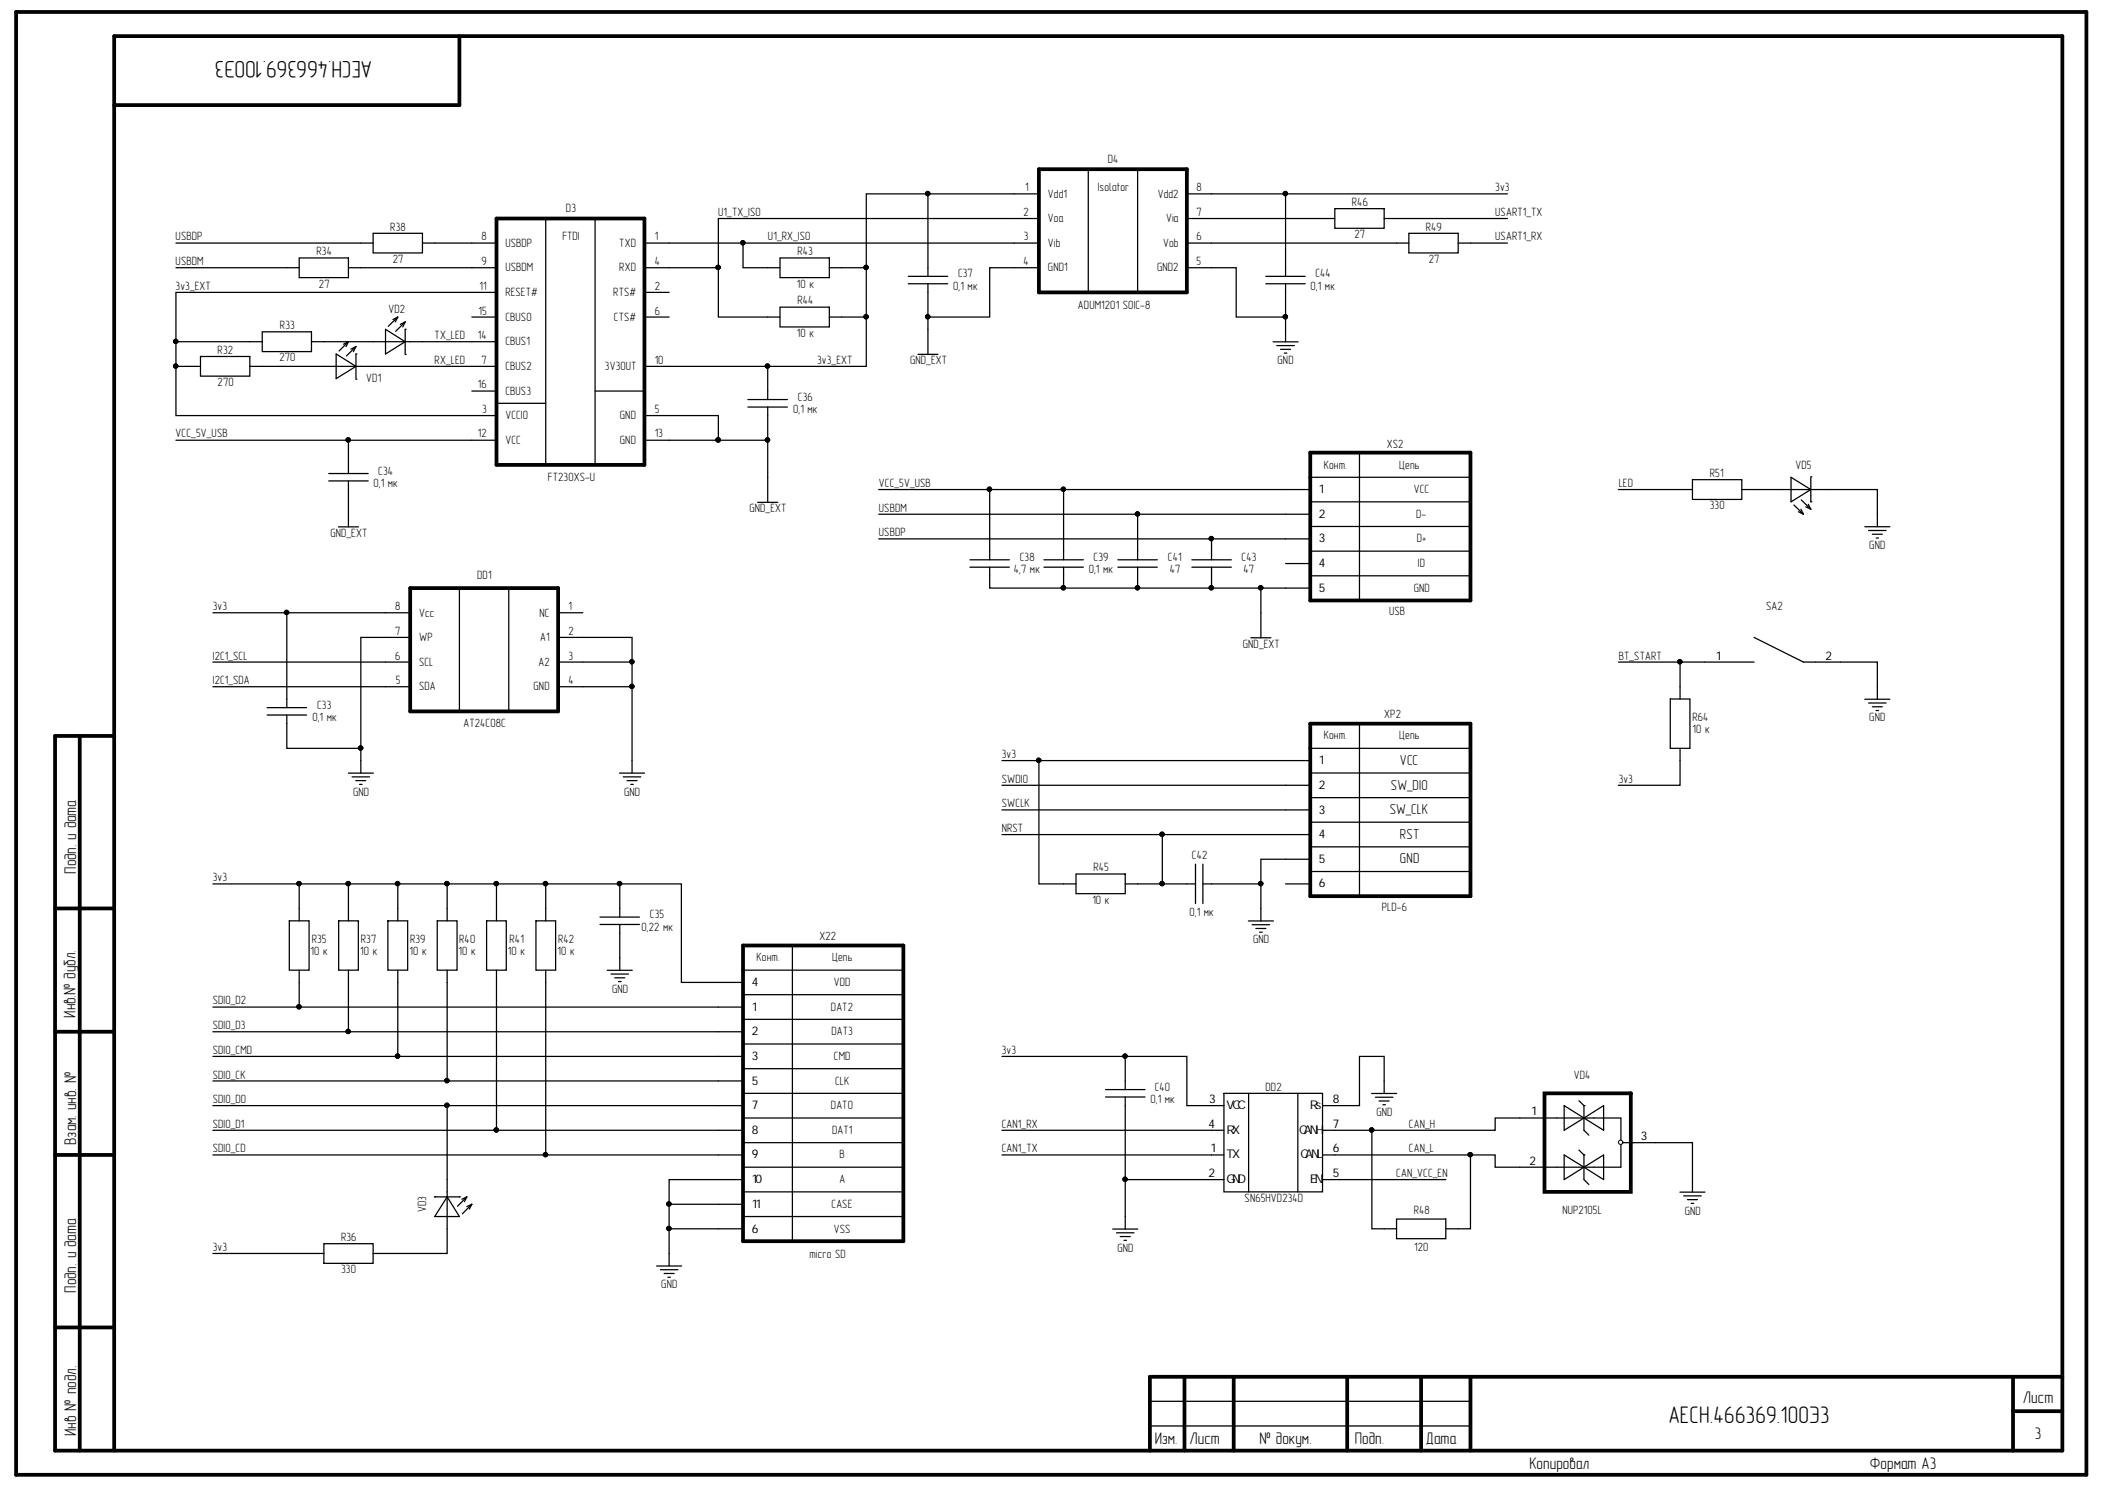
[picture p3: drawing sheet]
<svg xmlns="http://www.w3.org/2000/svg" width="297mm" height="210mm" viewBox="0 0 297 210" stroke-linecap="round" stroke-linejoin="round" font-family="sans-serif">
<g fill="none" stroke="#000" stroke-width=".53">
<path d="M2.3 1.7h292.1v206.3h-292.1zM64.8 5.1v9.7h-48.7M70.1 30.8h20.8v34.8h-20.8zM146.6 23.9h20.9v17.3h-20.9zM184.9 63.9h22.6v20.8h-22.6zM57.9 83h20.9v17.4h-20.9zM11.3 103.8v100.8M16.1 103.8h-8.3v100.8h283.2v-199.5h-274.9v199.5M184.9 102.1h22.6v24.3h-22.6zM7.8 128.1h8.3M104.8 133.4h22.7v41.7h-22.7zM7.8 145.5h8.3"/>
<path d="M217.9 154.2h12.2v13.9h-12.2zM7.8 162.9h8.3M7.8 187.3h8.3M167.1 194.2v10.4M174.1 194.2v10.4M190.1 194.2v10.4M200.5 194.2v10.4M207.5 194.2v10.4M284.1 194.2v10.4M284.1 199.1h6.9M291 194.2h-128.7v10.4"/>
</g>
<g fill="none" stroke="#000" stroke-width=".18">
<path d="M40.5 37.8h1.7M42.2 36.4h7v2.8h-7zM49.2 37.8h1.7M50.9 34.3h1.7M52.6 32.9h7v2.8h-7zM59.6 34.3h1.7M66.6 34.3h3.5M66.6 37.8h3.5M77 30.8v34.8M84 30.8v34.8M90.9 34.3h3.5M90.9 37.8h3.5"/>
<path d="M108.3 37.8h1.8M110.1 36.4h6.9v2.8h-6.9zM117 37.8h1.8M128.2 39h5.5M130.9 37.8v1.2M143.1 34.3h3.5M143.1 37.8h3.5M143.1 27.3h3.5M143.1 30.8h3.5M153.6 23.9v17.3M160.5 23.9v17.3M167.5 34.3h3.5"/>
<path d="M167.5 37.8h3.5M167.5 27.3h3.5M167.5 30.8h3.5M178.6 39h5.6M181.4 37.8v1.2M186.6 30.8h1.8M188.4 29.4h6.9v2.8h-6.9zM195.3 30.8h1.8M197.1 34.3h1.7M198.8 32.9h7v2.8h-7zM205.8 34.3h1.7M26.6 51.7h1.7"/>
<path d="M28.3 50.3h7v2.8h-7zM35.3 51.7h1.7M35.3 48.2h1.7M37 46.8h7v2.8h-7zM44 48.2h1.7M45.7 51.7h6.9M47.4 49.9l2.8 1.8-2.8 1.7zM49.2 48.2l-1.4 1.3M49.2 48.2l-.7 .4M49.2 48.2l-.4 .7M50.2 53.5h.1M50.2 49.9h.1"/>
<path d="M50.2 49.9v3.5M50.2 48.9l-1.3 1.3M50.2 48.9l-.7 .3M50.2 48.9l-.3 .7M52.6 48.2h7M54.4 46.5l2.8 1.7-2.8 1.7zM56.1 44.7l-1.3 1.3M56.1 44.7l-.7 .4M56.1 44.7l-.3 .7M57.2 50h.1M57.2 46.5h.1M57.2 46.5v3.4"/>
<path d="M57.2 45.4l-1.4 1.3M57.2 45.4l-.7 .4M57.2 45.4l-.4 .7M66.6 41.2h3.5M66.6 58.6h3.5M66.6 44.7h3.5M66.6 51.7h3.5M66.6 55.2h3.5M66.6 48.2h3.5M70.1 56.9h6.9M84 55.2h6.9M90.9 41.2h3.5"/>
<path d="M90.9 58.6h3.5M90.9 44.7h3.5M90.9 51.7h3.5M105.5 57.4h5.6M105.5 56.4h5.6M108.3 44.7h1.8M108.3 55.2v1.2M108.3 57.4v1.2M110.1 43.3h6.9v2.8h-6.9zM117 44.7h1.8M128.2 40h5.5M129.5 50h2.9"/>
<path d="M130.9 40v1.2M130.9 46.5v3.5M178.6 40h5.6M179.6 48.2h3.6M180.2 48.8h2.4M180.7 49.3h1.4M181.2 49.8h.4M181.4 40v1.2M181.4 46.5v1.7M46.4 67.8h5.6M46.4 66.8h5.6M47.8 74.3h2.8"/>
<path d="M49.2 65.6v1.2M49.2 67.8v1.3M49.2 70.8v3.5M66.6 62.1h3.5M90.9 62.1h3.5M106.9 70.9h2.8M108.3 67.3v3.6M136.9 79h5.5M139.7 77.7v1.3M147.3 79h5.6M150.1 77.7v1.3M157.7 79h5.6"/>
<path d="M160.5 77.7v1.3M168.2 79h5.6M171 77.7v1.3M181.4 72.5h3.5M181.4 69.1h3.5M181.4 76h3.5M181.4 79.5h3.5M184.9 67.3h22.6M184.9 70.8h22.6M184.9 74.3h22.6M184.9 77.7h22.6M191.8 63.9v20.8"/>
<path d="M237.1 69.1h1.7M238.8 67.7h7v2.8h-7zM245.8 69.1h1.7M251 69.1h7M252.7 67.3l2.8 1.8-2.8 1.7zM253.1 71.2l1.4 1.3M253.8 72.2l.7 .3M254.1 71.8l.4 .7M254.2 70.5l1.3 1.3M254.8 71.5l.7 .3M255.2 71.1l.3 .7M255.5 67.3h.1"/>
<path d="M255.5 70.8h.1M255.5 67.3v3.5M37.7 99.8h5.6M40.5 98.6v1.2M54.4 86.4h3.5M54.4 89.9h3.5M54.4 93.4h3.5M54.4 96.9h3.5M64.8 83v17.4M71.8 83v17.4M78.8 86.4h3.4M78.8 89.9h3.4"/>
<path d="M78.8 93.4h3.4M78.8 96.9h3.4M136.9 80h5.5M139.7 80v1.2M147.3 80h5.6M150.1 80v1.2M157.7 80h5.6M160.5 80v1.2M168.2 80h5.6M171 80v1.2M176.5 90h2.8M177.9 86.4v3.6"/>
<path d="M181.4 83h3.5M184.9 81.2h22.6M37.7 100.9h5.6M40.5 100.9v1.2M49.1 109.1h3.6M49.7 109.6h2.5M50.2 110.1h1.4M50.7 110.6h.4M50.9 107.3v1.8M87.4 109.1h3.6M88 109.6h2.4M88.5 110.1h1.4"/>
<path d="M89 110.6h.4M89.2 107.3v1.8M181.4 110.8h3.5M181.4 107.3h3.5M181.4 114.3h3.5M181.4 117.7h3.5M184.9 109h22.6M184.9 105.6h22.6M184.9 112.5h22.6M184.9 116h22.6M184.9 119.5h22.6M191.8 102.1v24.3"/>
<path d="M40.8 129.9h2.8v7h-2.8zM42.2 128.1v1.8M42.2 136.9v1.7M47.8 129.9h2.8v7h-2.8zM49.2 128.1v1.8M49.2 136.9v1.7M54.7 129.9h2.8v7h-2.8zM56.1 128.1v1.8M56.1 136.9v1.7M61.7 129.9h2.8v7h-2.8zM63.1 128.1v1.8M63.1 136.9v1.7"/>
<path d="M68.7 129.9h2.7v7h-2.7zM70.1 128.1v1.8M70.1 136.9v1.7M75.6 129.9h2.8v7h-2.8zM77 128.1v1.8M77 136.9v1.7M84.7 130.4h5.5M84.7 129.4h5.5M85.7 136.9h3.5M86.2 137.4h2.5M86.7 137.9h1.5M87.3 138.5h.3"/>
<path d="M87.5 128.1v1.3M87.5 130.4v1.2M87.5 135.1v1.8M101.4 138.6h3.4M104.8 136.9h22.7M111.8 133.4v41.7M150.1 124.7h1.7M151.8 123.3h7v2.8h-7zM158.8 124.7h1.7M167.5 124.7h1.2M168.7 121.9v5.6M169.7 124.7h1.3"/>
<path d="M169.7 121.9v5.6M176.2 129.9h3.5M176.7 130.4h2.5M177.2 131h1.4M177.7 131.5h.4M177.9 128.1v1.8M181.4 121.2h3.5M181.4 124.7h3.5M184.9 122.9h22.6M101.4 145.5h3.4M101.4 142.1h3.4M101.4 149h3.4"/>
<path d="M101.4 152.5h3.4M101.4 156h3.4M101.4 159.4h3.4M104.8 140.3h22.7M104.8 143.8h22.7M104.8 147.3h22.7M104.8 150.8h22.7M104.8 154.2h22.7M104.8 157.7h22.7M156 154.7h5.6M156 153.7h5.6M158.8 152.5v1.2"/>
<path d="M158.8 154.7v1.3M171 156h1.7M171 159.4h1.7M172.7 154.2h13.9v13.9h-13.9zM176.2 154.2v13.9M183.1 154.2v13.9M186.6 156h1.8M186.6 159.4h1.8M214.5 157.7h14.2v7h-14.2M220.7 156l2.8 1.7-2.8 1.7zM223.5 156h.1M223.5 156v3.4"/>
<path d="M44 176.8h1.7M45.7 175.4h6.9v2.8h-6.9zM52.6 176.8h1.8M61.3 168.8h.1M61.3 168.8h3.5M63.1 168.8l1.7 2.8h-3.5zM63.1 166.4v6.9M64.8 168.8h.1M65.9 168.8l-1.3 1.4M65.9 168.8l-.4 .7M65.9 168.8l-.7 .4M66.6 169.9l-1.3 1.3"/>
<path d="M66.6 169.9l-.4 .7M66.6 169.9l-.7 .3M92.7 178.6h3.5M93.2 179.1h2.5M93.7 179.6h1.4M94.4 176.8v1.8M101.4 173.3h3.4M101.4 162.9h3.4M101.4 166.4h3.4M101.4 169.9h3.4M104.8 161.2h22.7M104.8 164.7h22.7"/>
<path d="M104.8 168.1h22.7M104.8 171.6h22.7M157 173.4h3.5M157.5 173.9h2.5M158.1 174.4h1.4M158.6 175h.4M158.8 171.6v1.8M171 162.9h1.7M171 166.4h1.7M186.6 162.9h1.8M186.6 166.4h1.8M228.7 161.2h4.9"/>
<path d="M94.2 180.2h.4M162.3 197.7h45.2M162.3 201.2h45.2"/>
</g>
<circle cx="228.7" cy="161.1" r=".31" fill="#fff" stroke="#000" stroke-width=".14"/>
<g fill="none" stroke="#000" stroke-width=".18">
<path d="M24.8 37.8h15.7M24.8 34.3h26.1M50.9 37.8h15.7M61.3 34.3h5.3M94.4 37.8h7v6.9h6.9M94.4 34.3h10.4v3.5h3.5M104.8 34.3h38.3M118.8 37.8h3.4v13.9h-27.8M130.9 27.3v10.5M143.1 30.8h-41.7v7M143.1 27.3h-20.9v10.5M143.1 37.8h-3.4v6.9h-8.8"/>
<path d="M171 37.8h3.4v6.9h7v1.8M171 27.3h41.7M171 34.3h26.1M171 30.8h15.6M181.4 27.3v10.5M197.1 30.8h15.6M207.5 34.3h5.2M24.8 51.7v6.9h41.8M24.8 48.2h10.5M37 51.7h8.7M45.7 48.2h6.9M52.6 51.7h14"/>
<path d="M59.6 48.2h7M66.6 41.2h-41.8v10.5h1.8M94.4 58.6h7v3.5M108.3 58.6v3.5h-6.9M108.3 51.7v3.5M118.8 44.7h3.4M130.9 41.2v5.3M181.4 41.2v3.5M24.8 62.1h41.8M49.2 62.1v3.5M49.2 69.1v1.7M94.4 62.1h7"/>
<path d="M108.3 62.1v5.2M124 72.5h57.4M124 76h57.4M124 69.1h57.4M139.7 69.1v8.6M150.1 69.1v8.6M160.5 72.5v5.2M171 76v1.7M228.4 69.1h8.7M247.5 69.1h3.5M258 69.1h6.9v5.2M263.1 74.3h3.6"/>
<path d="M263.7 74.8h2.5M264.2 75.4h1.4M264.7 75.9h.4M30 86.4h24.4M30 93.4h24.4M30 96.9h24.4M40.5 86.4v12.2M54.4 89.9h-3.5v17.4M82.2 89.9h7v3.5M82.2 96.9h7v10.4M82.2 93.4h7v3.5M139.7 81.2v1.8h38.2"/>
<path d="M150.1 81.2v1.8M160.5 81.2v1.8M171 81.2v1.8M181.4 83h-3.5v3.4M228.4 93.4h8.7M235.7 98.6h2.8v7h-2.8zM244 93.4h-6.9v5.2M244.1 93.4h3.4M247.5 89.9l7 3.5h10.4v5.2M263.1 98.6h3.6M263.7 99.2h2.5M264.2 99.7h1.4"/>
<path d="M40.5 102.1v3.5h10.4M141.4 117.7h40M141.4 107.3h40M141.4 114.3h40M141.4 110.8h40M146.6 107.3v17.4h3.5M164 117.7v7M237.1 105.6v5.2h-8.7M264.7 100.2h.4M30 124.7h12.2v3.4M42.2 124.7h54v13.9h5.2M42.2 138.6v3.5"/>
<path d="M49.2 124.7v3.4M49.2 138.6v6.9M56.1 124.7v3.4M56.1 138.6v10.4M63.1 124.7v3.4M63.1 138.6v13.9M70.1 124.7v3.4M70.1 138.6v20.8M77 124.7v3.4M77 138.6v24.3M87.5 124.7v3.4M87.5 131.6v3.5"/>
<path d="M160.5 124.7h7M171 124.7h6.9M181.4 121.2h-3.5v6.9M30 142.1h71.4M30 145.5h71.4M30 149h71.4M30 152.5h71.4M30 156h71.4M30 159.4h71.4M63.1 156v10.4M141.4 149h26.1v7h3.5M141.4 159.4h29.6"/>
<path d="M158.8 156v15.6M158.8 149v3.5M193.6 154.2h3.5M193.6 159.4v13.9h3.5M194.1 154.8h2.5M194.6 155.3h1.4M195.1 155.8h.4M195.3 154.2v-5.2h-3.5v7h-3.4M214.5 157.7h-3.5v1.7h-22.6M222.8 155.3l.7 .7M223.5 159.4l.7 .7M223.5 157.7l2.8-1.7v3.4z"/>
<path d="M30 162.9h71.4M30 176.8h14M63.1 173.3v3.5h-8.7M94.4 173.3h7M94.4 169.9h7M101.4 166.4h-7v10.4M141.4 162.9h29.6M158.8 166.4h12.2M188.4 162.9h22.6v1.8h3.5M188.4 166.4h15.6M197.1 172h6.9v2.7h-6.9zM207.5 162.9v10.4h-3.5"/>
<path d="M220.7 162.9l5.6 3.5v-3.5l-5.6 3.5zM222.8 162.2l.7 .7M223.5 162.9h.1M223.5 162.9v3.5l.7 .7M233.6 161.2h5.2v7M237.1 168.2h3.5M237.6 168.7h2.5M238.1 169.2h1.4M238.6 169.8h.4"/>
</g>
<g fill="#000" stroke="#000" stroke-width=".14">
<circle cx="101.3" cy="37.7" r=".31"/>
<circle cx="104.8" cy="34.2" r=".31"/>
<circle cx="122.2" cy="37.7" r=".31"/>
<circle cx="130.9" cy="27.3" r=".31"/>
<circle cx="181.4" cy="27.3" r=".31"/>
<circle cx="24.8" cy="48.2" r=".31"/>
<circle cx="24.8" cy="51.6" r=".31"/>
<circle cx="108.3" cy="51.6" r=".31"/>
<circle cx="122.2" cy="44.7" r=".31"/>
<circle cx="130.9" cy="44.7" r=".31"/>
<circle cx="181.4" cy="44.7" r=".31"/>
<circle cx="49.1" cy="62.1" r=".31"/>
<circle cx="101.3" cy="62.1" r=".31"/>
<circle cx="108.3" cy="62.1" r=".31"/>
<circle cx="139.6" cy="69" r=".31"/>
<circle cx="150.1" cy="69" r=".31"/>
<circle cx="160.5" cy="72.5" r=".31"/>
<circle cx="170.9" cy="76" r=".31"/>
<circle cx="40.4" cy="86.4" r=".31"/>
<circle cx="89.2" cy="93.4" r=".31"/>
<circle cx="89.2" cy="96.8" r=".31"/>
<circle cx="150.1" cy="82.9" r=".31"/>
<circle cx="160.5" cy="82.9" r=".31"/>
<circle cx="170.9" cy="82.9" r=".31"/>
<circle cx="177.9" cy="82.9" r=".31"/>
<circle cx="237" cy="93.4" r=".31"/>
<circle cx="50.9" cy="105.5" r=".31"/>
<circle cx="146.6" cy="107.2" r=".31"/>
<circle cx="164" cy="117.7" r=".31"/>
<circle cx="42.2" cy="124.6" r=".31"/>
<circle cx="49.1" cy="124.6" r=".31"/>
<circle cx="56.1" cy="124.6" r=".31"/>
<circle cx="63.1" cy="124.6" r=".31"/>
<circle cx="70" cy="124.6" r=".31"/>
<circle cx="77" cy="124.6" r=".31"/>
<circle cx="87.4" cy="124.6" r=".31"/>
<circle cx="164" cy="124.6" r=".31"/>
<circle cx="177.9" cy="124.6" r=".31"/>
<circle cx="42.2" cy="142" r=".31"/>
<circle cx="49.1" cy="145.5" r=".31"/>
<circle cx="56.1" cy="149" r=".31"/>
<circle cx="63.1" cy="155.9" r=".31"/>
<circle cx="63.1" cy="152.4" r=".31"/>
<circle cx="70" cy="159.4" r=".31"/>
<circle cx="158.8" cy="149" r=".31"/>
<circle cx="193.6" cy="159.4" r=".31"/>
<circle cx="77" cy="162.9" r=".31"/>
<circle cx="94.4" cy="173.3" r=".31"/>
<circle cx="94.4" cy="169.8" r=".31"/>
<circle cx="158.8" cy="166.4" r=".31"/>
<circle cx="207.5" cy="162.9" r=".31"/>
</g>
<g font-size="3.4">
<text x="52.5" y="8.6" transform="rotate(-180 52.5 8.6)">АЕСН.466369.100Э3</text>
<text x="235.4" y="200.8">АЕСН.466369.100Э3</text>
</g>
<g font-size="2.4">
<text x="10.7" y="123.3" transform="rotate(-90 10.7 123.3)">Подп. и дата</text>
<text x="10.7" y="143.6" transform="rotate(-90 10.7 143.6)">Инв.№ дубл.</text>
<text x="10.7" y="161.5" transform="rotate(-90 10.7 161.5)">Взам. инв. №</text>
<text x="10.7" y="182.4" transform="rotate(-90 10.7 182.4)">Подп. и дата</text>
<text x="285.4" y="197.9">Лист</text>
<text x="10.7" y="202.5" transform="rotate(-90 10.7 202.5)">Инв № подл.</text>
<text x="162.9" y="203.6">Изм.</text>
<text x="167.8" y="203.6">Лист</text>
<text x="177.7" y="203.6">№ докум.</text>
<text x="191.2" y="203.6">Подп.</text>
<text x="201.2" y="203.6">Дата</text>
<text x="287.1" y="203">3</text>
<text x="215.8" y="207.2">Копировал</text>
<text x="263.9" y="207.2">Формат А3</text>
</g>
<g font-size="2">
<text x="197.5" y="107.9">VCC</text>
<text x="196.3" y="111.4">SW_DIO</text>
<text x="196.1" y="114.9">SW_CLK</text>
<text x="197.5" y="118.3">RST</text>
<text x="197.5" y="121.8">GND</text>
</g>
<g font-size="1.7">
<text x="156.3" y="23">D4</text>
<text x="79.9" y="29.9">D3</text>
<text x="144.7" y="27">1</text>
<text x="147.9" y="27.9">Vdd1</text>
<text x="154.9" y="27">Isolator</text>
<text x="163.4" y="27.9">Vdd2</text>
<text x="168.9" y="27">8</text>
<text x="190.8" y="29.1">R46</text>
<text x="211" y="27">3v3</text>
<text x="24.8" y="33.9">USBDP</text>
<text x="55.1" y="32.5">R38</text>
<text x="67.9" y="33.9">8</text>
<text x="71.3" y="34.8">USBDP</text>
<text x="79.4" y="33.9">FTDI</text>
<text x="87.4" y="34.8">TXD</text>
<text x="92.4" y="33.9">1</text>
<text x="101.4" y="30.4">U1_TX_ISO</text>
<text x="108.4" y="33.9">U1_RX_ISO</text>
<text x="144.4" y="30.4">2</text>
<text x="144.5" y="33.9">3</text>
<text x="147.9" y="31.4">Voa</text>
<text x="147.9" y="34.8">Vib</text>
<text x="164.1" y="34.8">Vob</text>
<text x="164.5" y="31.4">Via</text>
<text x="168.9" y="30.4">7</text>
<text x="168.9" y="33.9">6</text>
<text x="191.1" y="33.6">27</text>
<text x="201.2" y="32.5">R49</text>
<text x="211" y="30.4">USART1_TX</text>
<text x="211" y="33.9">USART1_RX</text>
<text x="24.8" y="40.9">3v3_EXT</text>
<text x="24.8" y="37.4">USBDM</text>
<text x="44.7" y="36">R34</text>
<text x="45" y="40.6">27</text>
<text x="55.4" y="37.1">27</text>
<text x="67.7" y="40.9">11</text>
<text x="67.9" y="37.4">9</text>
<text x="71.3" y="41.8">RESET#</text>
<text x="71.3" y="38.3">USBDM</text>
<text x="86.5" y="41.8">RTS#</text>
<text x="87.4" y="38.3">RXD</text>
<text x="92.4" y="40.9">2</text>
<text x="92.4" y="37.4">4</text>
<text x="112.4" y="40.6">10 к</text>
<text x="112.5" y="36">R43</text>
<text x="134.5" y="40.9">0,1 мк</text>
<text x="135.2" y="39.1">C37</text>
<text x="144.4" y="37.4">4</text>
<text x="147.9" y="38.3">GND1</text>
<text x="163.3" y="38.3">GND2</text>
<text x="168.9" y="37.4">5</text>
<text x="184.9" y="40.9">0,1 мк</text>
<text x="185.6" y="39.1">C44</text>
<text x="201.6" y="37.1">27</text>
<text x="39.5" y="46.4">R33</text>
<text x="54.8" y="44.2">VD2</text>
<text x="61.3" y="47.8">TX_LED</text>
<text x="67.4" y="47.8">14</text>
<text x="67.5" y="44.4">15</text>
<text x="71.3" y="45.2">CBUS0</text>
<text x="86.6" y="45.2">CTS#</text>
<text x="92.4" y="44.4">6</text>
<text x="112.4" y="47.5">10 к</text>
<text x="112.5" y="42.9">R44</text>
<text x="152.1" y="43.5">ADUM1201 SOIC-8</text>
<text x="30.7" y="50">R32</text>
<text x="39.4" y="51">270</text>
<text x="51.7" y="53.9">VD1</text>
<text x="61.3" y="51.3">RX_LED</text>
<text x="67.9" y="51.3">7</text>
<text x="71.3" y="52.2">CBUS2</text>
<text x="71.3" y="48.7">CBUS1</text>
<text x="85.4" y="52.2">3V3OUT</text>
<text x="92.4" y="51.3">10</text>
<text x="115.3" y="51.3">3v3_EXT</text>
<text x="128.4" y="51.4">GND_EXT</text>
<text x="180.3" y="51.4">GND</text>
<text x="30.7" y="54.4">270</text>
<text x="67.4" y="54.8">16</text>
<text x="68" y="58.2">3</text>
<text x="71.3" y="59.2">VCCIO</text>
<text x="71.3" y="55.7">CBUS3</text>
<text x="87.5" y="59.2">GND</text>
<text x="92.4" y="58.2">5</text>
<text x="111.9" y="58.3">0,1 мк</text>
<text x="112.6" y="56.5">C36</text>
<text x="24.8" y="61.7">VCC_5V_USB</text>
<text x="67.4" y="61.7">12</text>
<text x="71.3" y="62.6">VCC</text>
<text x="87.5" y="62.6">GND</text>
<text x="92.4" y="61.7">13</text>
<text x="195.7" y="63.1">XS2</text>
<text x="52.7" y="68.7">0,1 мк</text>
<text x="53.4" y="66.9">C34</text>
<text x="77.3" y="67.9">FT230XS-U</text>
<text x="124" y="68.7">VCC_5V_USB</text>
<text x="186.1" y="69.6">1</text>
<text x="186.8" y="66.1">Конт.</text>
<text x="197.5" y="66.1">Цепь</text>
<text x="199.5" y="69.6">VCC</text>
<text x="228.4" y="68.7">LED</text>
<text x="241.3" y="71.8">330</text>
<text x="241.3" y="67.3">R51</text>
<text x="253.4" y="66.1">VD5</text>
<text x="46.6" y="75.7">GND_EXT</text>
<text x="105.8" y="72.3">GND_EXT</text>
<text x="124" y="72.2">USBDM</text>
<text x="124" y="75.7">USBDP</text>
<text x="186.1" y="73">2</text>
<text x="186.1" y="76.5">3</text>
<text x="199.8" y="73">D-</text>
<text x="199.9" y="76.5">D+</text>
<text x="263.8" y="77.4">GND</text>
<text x="67.3" y="81.7">DD1</text>
<text x="143.1" y="80.9">4,7 мк</text>
<text x="143.9" y="79.1">C38</text>
<text x="153.6" y="80.9">0,1 мк</text>
<text x="154.3" y="79.1">C39</text>
<text x="164.8" y="79.1">C41</text>
<text x="165.1" y="80.9">47</text>
<text x="175.2" y="79.1">C43</text>
<text x="175.5" y="80.9">47</text>
<text x="186.1" y="80">4</text>
<text x="186.1" y="83.5">5</text>
<text x="199.5" y="83.5">GND</text>
<text x="200.1" y="80">ID</text>
<text x="30" y="86">3v3</text>
<text x="55.8" y="89.5">7</text>
<text x="55.8" y="86">8</text>
<text x="59.1" y="87">Vcc</text>
<text x="76.1" y="87">NC</text>
<text x="80.2" y="86">1</text>
<text x="80.2" y="89.5">2</text>
<text x="196" y="86.8">USB</text>
<text x="249.2" y="86">SA2</text>
<text x="30" y="93.1">I2C1_SCL</text>
<text x="55.8" y="93.1">6</text>
<text x="59.1" y="90.4">WP</text>
<text x="59.1" y="93.9">SCL</text>
<text x="76" y="93.9">A2</text>
<text x="76.2" y="90.4">A1</text>
<text x="80.2" y="93.1">3</text>
<text x="175.4" y="91.4">GND_EXT</text>
<text x="228.4" y="93.1">BT_START</text>
<text x="242.1" y="93.1">1</text>
<text x="257.6" y="93.1">2</text>
<text x="30" y="96.5">I2C1_SDA</text>
<text x="44.1" y="101.8">0,1 мк</text>
<text x="44.8" y="100">C33</text>
<text x="55.8" y="96.5">5</text>
<text x="59.1" y="97.4">SDA</text>
<text x="75.3" y="97.4">GND</text>
<text x="80.2" y="96.5">4</text>
<text x="195.3" y="101.3">XP2</text>
<text x="238.8" y="101.7">R64</text>
<text x="263.8" y="101.8">GND</text>
<text x="65.4" y="102.6">AT24C08C</text>
<text x="141.4" y="106.9">3v3</text>
<text x="186.1" y="107.8">1</text>
<text x="186.8" y="104.3">Конт.</text>
<text x="197.5" y="104.3">Цепь</text>
<text x="238.8" y="103.5">10 к</text>
<text x="49.8" y="112.3">GND</text>
<text x="88.1" y="112.3">GND</text>
<text x="141.4" y="110.4">SWDIO</text>
<text x="141.4" y="113.9">SWCLK</text>
<text x="186.1" y="111.3">2</text>
<text x="228.4" y="110.4">3v3</text>
<text x="141.4" y="117.3">NRST</text>
<text x="186.1" y="114.8">3</text>
<text x="186.1" y="118.3">4</text>
<text x="30" y="124.3">3v3</text>
<text x="154.3" y="122.9">R45</text>
<text x="168.2" y="121.2">C42</text>
<text x="186.1" y="121.7">5</text>
<text x="186.1" y="125.2">6</text>
<text x="90.5" y="131.3">0,22 мк</text>
<text x="91.7" y="129.5">C35</text>
<text x="154.1" y="127.5">10 к</text>
<text x="167.8" y="129.2">0,1 мк</text>
<text x="195" y="128.5">PLD-6</text>
<text x="43.8" y="134.7">10 к</text>
<text x="44" y="133">R35</text>
<text x="50.8" y="134.7">10 к</text>
<text x="50.9" y="133">R37</text>
<text x="57.8" y="134.7">10 к</text>
<text x="57.9" y="133">R39</text>
<text x="64.7" y="134.7">10 к</text>
<text x="64.8" y="133">R40</text>
<text x="71.7" y="134.7">10 к</text>
<text x="71.9" y="133">R41</text>
<text x="78.7" y="134.7">10 к</text>
<text x="78.8" y="133">R42</text>
<text x="106.8" y="135.6">Конт.</text>
<text x="115.6" y="132.6">X22</text>
<text x="117.4" y="135.6">Цепь</text>
<text x="176.8" y="133">GND</text>
<text x="30" y="141.7">SDIO_D2</text>
<text x="86.4" y="140.1">GND</text>
<text x="106.1" y="142.6">1</text>
<text x="106.1" y="139.1">4</text>
<text x="117.3" y="142.6">DAT2</text>
<text x="117.7" y="139.1">VDD</text>
<text x="30" y="145.1">SDIO_D3</text>
<text x="30" y="148.7">SDIO_CMD</text>
<text x="106.1" y="146.1">2</text>
<text x="106.1" y="149.5">3</text>
<text x="117.3" y="146.1">DAT3</text>
<text x="117.7" y="149.5">CMD</text>
<text x="141.4" y="148.7">3v3</text>
<text x="30" y="152.2">SDIO_CK</text>
<text x="30" y="155.6">SDIO_D0</text>
<text x="106.1" y="153">5</text>
<text x="117.8" y="153">CLK</text>
<text x="162.3" y="155.6">0,1 мк</text>
<text x="162.9" y="153.8">C40</text>
<text x="170.6" y="155.6">3</text>
<text x="178.6" y="153.8">DD2</text>
<text x="188.1" y="155.6">8</text>
<text x="222.1" y="152.2">VD4</text>
<text x="30" y="159.1">SDIO_D1</text>
<text x="106.1" y="156.5">7</text>
<text x="106.1" y="159.9">8</text>
<text x="117.3" y="156.5">DAT0</text>
<text x="117.4" y="159.9">DAT1</text>
<text x="141.4" y="159.1">CAN1_RX</text>
<text x="170.6" y="159.1">4</text>
<text x="173.1" y="156.5">VCC</text>
<text x="173.1" y="159.9">RX</text>
<text x="183.3" y="159.9">CANH</text>
<text x="184.9" y="156.5">Rs</text>
<text x="188.1" y="159.1">7</text>
<text x="194.2" y="157.4">GND</text>
<text x="198.8" y="159.1">CAN_H</text>
<text x="216.1" y="157.3">1</text>
<text x="231.6" y="160.8">3</text>
<text x="30" y="162.5">SDIO_CD</text>
<text x="106.1" y="163.4">9</text>
<text x="106.1" y="166.9">10</text>
<text x="118.4" y="163.4">B</text>
<text x="118.4" y="166.9">A</text>
<text x="141.4" y="162.5">CAN1_TX</text>
<text x="170.6" y="166">2</text>
<text x="170.8" y="162.5">1</text>
<text x="173.1" y="163.4">TX</text>
<text x="173.1" y="166.9">GND</text>
<text x="183.5" y="163.4">CANL</text>
<text x="184.9" y="166.9">EN</text>
<text x="188.1" y="166">5</text>
<text x="188.1" y="162.5">6</text>
<text x="197" y="166">CAN_VCC_EN</text>
<text x="198.8" y="162.5">CAN_L</text>
<text x="215.8" y="164.3">2</text>
<text x="60.2" y="170.9" transform="rotate(-90 60.2 170.9)">VD3</text>
<text x="106.1" y="173.9">6</text>
<text x="106.1" y="170.4">11</text>
<text x="117.3" y="170.4">CASE</text>
<text x="117.7" y="173.9">VSS</text>
<text x="175.6" y="169.6">SN65HVD234D</text>
<text x="199.5" y="171.3">R48</text>
<text x="220.5" y="171.3">NUP2105L</text>
<text x="237.7" y="171.3">GND</text>
<text x="30" y="176.5">3v3</text>
<text x="48.1" y="179.6">330</text>
<text x="48.1" y="175.1">R36</text>
<text x="114.2" y="177.5">micro SD</text>
<text x="157.7" y="176.6">GND</text>
<text x="199.6" y="176.5">120</text>
<text x="93.3" y="181.7">GND</text>
</g>
</svg>
